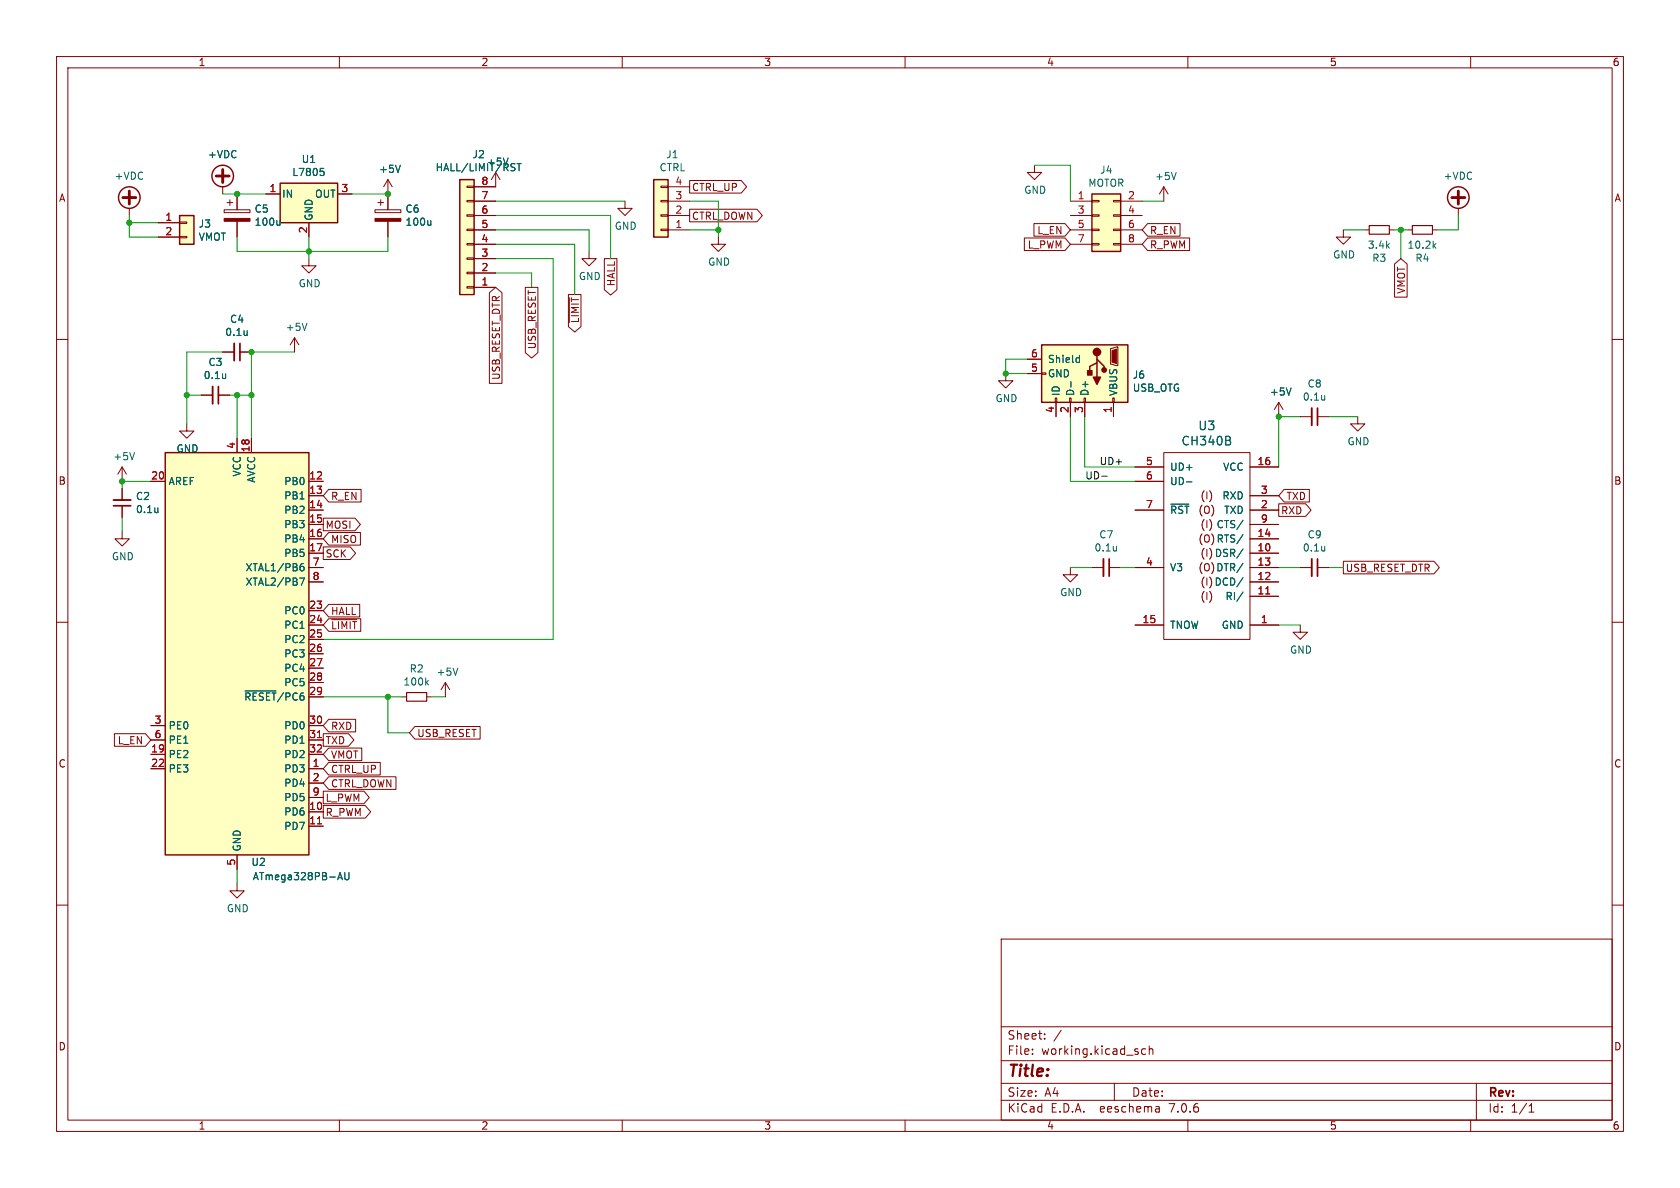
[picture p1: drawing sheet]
<svg xmlns="http://www.w3.org/2000/svg" width="297mm" height="210mm" viewBox="0 0 297 210" stroke-linecap="round" stroke-linejoin="round" font-family="sans-serif">
<g fill="none" stroke="#840000" stroke-width=".18">
<path d="M10 10h277v190h-277zM12 12h273v186h-273zM60 10v2M110 10v2M160 10v2M210 10v2M260 10v2M22.9 36.8v1.3M27.9 39.4h3.8M31.7 39.2h1.3v.3h-1.3zM39.4 33v1.3M39.6 37.1h4.6v.5h-4.6z"/>
<path d="M40.1 35.8h1M40.6 35.3v1M41.9 34.3v2.8M41.9 39.1v2.8M47 34.3h2.5M54.6 39.4v2.5M59.7 34.3h2.5M66.3 37.1h4.6v.5h-4.6zM66.8 35.8h1M67.3 35.3v1M68.6 31.8v5.3M68.6 39.1v2.8"/>
<path d="M68.6 31.8l-.8 1.2M68.6 31.8l.7 1.2M82.5 32.9h1.3v.2h-1.3zM82.5 35.4h1.3v.3h-1.3zM82.5 38h1.3v.2h-1.3zM83.8 35.6h3.8M83.8 38.1h3.8M87.6 30.5l-.7 1.3M87.6 30.5v2.5h-3.8M87.6 30.5l.8 1.3M110.5 35.6v1.2h1.3l-1.3 1.3-1.3-1.3h1.3M116.8 32.9h1.3v.2h-1.3z"/>
<path d="M116.8 35.4h1.3v.3h-1.3zM116.8 38h1.3v.2h-1.3zM118.1 35.6h3.8M118.1 38.1h3.8M118.1 33h3.8M121.9 31.9h9.1l1 1.1-1 1.1h-9.1zM121.9 37h11.9l1 1.1-1 1.1h-11.9zM182.8 39.5h5.5l.9 1.1-.9 1.2h-5.5zM182.9 29.2v1.3h1.2l-1.2 1.3-1.3-1.3h1.3M189.2 35.6h3.8M189.2 38.1h3.8M193 38h1.3v.2h-1.3z"/>
<path d="M193 35.4h1.3v.3h-1.3zM196.8 38h1.3v.2h-1.3zM196.8 35.4h1.3v.3h-1.3zM198.1 35.6h3.8M198.1 38.1h3.8M202.9 39.5h5.7v2.3h-5.7l-1-1.2zM205.7 33l-.7 1.3M205.7 33v2.6M205.7 33l.8 1.3M257.8 36.8v1.3M10 60h2M27.9 41.9h3.8"/>
<path d="M31.7 41.8h1.3v.2h-1.3zM52.1 59.7l-.8 1.3M52.1 59.7v2.5M52.1 59.7l.7 1.3M54.6 45.7v1.3h1.3l-1.3 1.3-1.3-1.3h1.3M82.5 40.5h1.3v.3h-1.3zM82.5 43.1h1.3v.2h-1.3zM82.5 45.6h1.3v.2h-1.3zM82.5 48.1h1.3v.3h-1.3zM82.5 50.7h1.3v.2h-1.3zM83.8 40.6h3.8M83.8 43.2h3.8"/>
<path d="M83.8 50.8h3.8M83.8 48.3h3.8M83.8 45.7h3.8M86.5 51.8l1.1-1 1.1 1v16h-2.2zM92.9 50.8h2.2v11.5l-1.1 1-1.1-1zM100.5 52.1h2.2v5.6l-1.1 1-1.1-1zM100.6 52.6v4.4M104.1 44.5v1.2h1.3l-1.3 1.3-1.2-1.3h1.2M106.8 45.7h2.3v5.5l-1.2 1-1.1-1zM116.8 40.5h1.3v.3h-1.3zM118.1 40.6h3.8M127 41.9v1.3h1.3l-1.3 1.3-1.3-1.3h1.3"/>
<path d="M181.1 42.1h7.2l.9 1.1-.9 1.1h-7.2zM189.2 40.6h3.8M189.2 43.2h3.8M193 43.1h1.3v.2h-1.3zM193 40.5h1.3v.3h-1.3zM196.8 43.1h1.3v.2h-1.3zM196.8 40.5h1.3v.3h-1.3zM198.1 40.6h3.8M198.1 43.2h3.8M202.9 42.1h7.4v2.2h-7.4l-1-1.1zM237.5 40.6v1.3h1.3l-1.3 1.3-1.3-1.3h1.3M241.3 40.6h.8"/>
<path d="M245.6 40.6h.8M246.5 46.7l1.1-1 1.2 1v5.8h-2.3zM248.9 40.6h.8M253.2 40.6h.8M285 60h2M33 74.9v1.3h1.3l-1.3 1.3-1.3-1.3h1.3M35.6 69.9h2M38.6 69.9h2M39.4 62.2h2M41.9 77.5v2.5M42.4 62.2h2M44.4 77.5v2.5"/>
<path d="M177.8 66v1.3h1.3l-1.3 1.3-1.3-1.3h1.3M181.6 66h2.5M181.6 63.5h2.5M184.1 65.9h.8v.3h-.8zM186.6 70.4h.2v.7h-.2zM186.7 71.1v2.6M189.1 70.4h.3v.7h-.3zM189.2 71.1v2.6M191.6 70.4h.3v.7h-.3zM191.8 71.1v2.6M196.3 61.6l1.3-.3v3.3l-1.3-.2zM196.7 70.4h.3v.7h-.3z"/>
<path d="M196.8 71.1v2.6M226.1 71.1l-.8 1.3M226.1 71.1v2.6M226.1 71.1l.7 1.3M229.9 73.7h2M232.9 73.7h2M240 73.7v1.2h1.3l-1.3 1.3-1.2-1.3h1.2M21.6 94v1.3h1.3l-1.3 1.2-1.3-1.2h1.3M21.6 82.6l-.8 1.2M21.6 82.6v2.5M21.6 86.4v2M21.6 89.4v2"/>
<path d="M21.6 82.6l.8 1.2M26.7 85.1h2.5M54.6 97.8h2.5M54.6 95.3h2.5M54.6 90.2h2.5M54.6 87.6h2.5M54.6 85.1h2.5M54.6 92.7h2.5M57.1 96.7h4.8l1 1.1-1 1.1h-4.8zM57.1 91.6h5.7l.9 1.1-.9 1.1h-5.7zM58.1 86.5h5.7v2.2h-5.7l-1-1.1zM58.1 94.1h5.6v2.3h-5.6l-1-1.1z"/>
<path d="M200.7 82.6h5M200.7 90.2h5M200.7 85.1h5M205.7 80h15.3v33h-15.3zM221 97.8h5.1M221 95.3h5.1M221 82.6h5.1M221 90.2h5.1M221 87.6h5.1M221 92.7h5.1M226.1 89.1h4.7l1 1.1-1 1.1h-4.7zM227 86.5h4.5v2.2h-4.5l-.9-1.1z"/>
<path d="M237.5 99.2h16l1 1.1-1 1.1h-16zM10 110h2M54.6 100.3h2.5M54.6 110.5h2.5M54.6 102.9h2.5M54.6 108h2.5M54.6 113h2.5M54.6 115.6h2.5M54.6 118.1h2.5M58.1 106.8h5.5v2.3h-5.5l-1-1.1zM58.1 109.4h5.7v2.2h-5.7l-1-1.1zM58.6 109.5h4.4"/>
<path d="M189.2 100.3v1.3h1.3l-1.3 1.3-1.2-1.3h1.2M193 100.3h2.1M196.1 100.3h2M200.7 100.3h5M200.7 110.5h5M221 100.3h5.1M221 110.5h5.1M221 105.4h5.1M221 102.9h5.1M229.9 110.5v1.3h1.2l-1.2 1.2-1.3-1.2h1.3M229.9 100.3h2M232.9 100.3h2"/>
<path d="M285 110h2M20.2 129.7h5.5l1 1.1-1 1.1h-5.5zM26.7 135.9h2.5M26.7 133.4h2.5M26.7 128.3h2.5M26.7 130.8h2.5M54.6 123.2h2.5M54.6 135.9h2.5M54.6 133.4h2.5M54.6 138.4h2.5M54.6 120.7h2.5M54.6 128.3h2.5"/>
<path d="M54.6 130.8h2.5M57.1 139.9h7.2l1 1.1-1 1.1h-7.2zM57.1 129.7h4.5l1 1.1-1 1.1h-4.5zM58.1 127.2h4.8v2.2h-4.8l-1-1.1zM58.1 132.2h5.9v2.3h-5.9l-1-1.1zM58.1 137.3h11.9v2.2h-11.9l-1-1.1zM58.1 134.8h9.1v2.2h-9.1l-1-1.1zM71.1 123.2h.8M73.3 128.4h11.6v2.3h-11.6l-.9-1.2zM75.4 123.2h.8M78.7 120.7l-.7 1.2M78.7 120.7v2.5"/>
<path d="M78.7 120.7l.8 1.2M10 160h2M41.9 156.2v1.3h1.3l-1.3 1.3-1.3-1.3h1.3M41.9 151.1v2.6M54.6 143.5h2.5M54.6 146.1h2.5M54.6 141h2.5M57.1 142.4h7.5l.9 1.1-.9 1.1h-7.5zM285 160h2M177 166h108v32h-108zM60 198v2M110 198v2"/>
<path d="M160 198v2M177 194.5h108M177 191.5h108M177 187.5h108M177 181.5h108M182.5 186.3v.1M182.5 185.5v.1M184.7 183.6v.1M184.7 182.8v.1M187.6 182.1l-1.3 2M197 191.5v3M202.5 185.5l-.4-.1-.3 .3v.4l.2 .2h.5"/>
<path d="M203.2 185.5l.2-.1 .3 .1 .1 .9M203.2 184.9v1.5M204.9 195.7l.1 .9M205 196.5l-.2 .1M205 196h-.2M210 198v2M260 198v2M261 191.5v6.5M270.3 196.6h.9M270.3 195.5l.4-.4v1.5"/>
</g>
<path d="M37.6 68.3v3.1M41.4 60.7v3.1M231.9 72.1v3.1M20.1 88.4h3M195.1 98.8v3.1M231.9 98.8v3.1" fill="none" stroke="#840000" stroke-width=".33"/>
<path d="M38.6 68.3v3.1M42.4 60.7v3.1M232.9 72.1v3.1M20.1 89.4h3M196.1 98.8v3.1M232.9 98.8v3.1" fill="none" stroke="#840000" stroke-width=".3"/>
<g fill="none" stroke="#006464" stroke-width=".18">
<path d="M49.5 39v.8M49.5 39.7l-.2 .1M56.6 29.8h.6M56.8 30.2h.3l.2 .3-.1 .5h-.4M70.8 29.2l-.4 1.3M76.2 39v.8M76.2 39.7l-.2 .1M89.8 27.9l-.4 1.3M90.9 28.9l.1 .1M90.9 29.7l.1 .1-.1 .3M91.4 28.9h.7M91.8 28.9v1.3"/>
<path d="M207.9 30.5l-.4 1.2M43.7 58.5v.8M43.7 59.2h-.1M54.3 57.1l-.5 1.3M253.5 43.4l.3 .5M253.8 43l-.4 .5M39.9 66.1v.8M39.9 66.8l-.1 .1M189.3 67.5v.9M190.5 63.2l.3 .1M190.8 62.8v1.3M190.8 64l-.3 .1"/>
<path d="M217.4 77.9l.2 .2-.2 .5M217.4 77.3v.4M228.3 68.6l-.5 1.2M234.2 69.9v.8M234.2 70.6l-.1 .1M23.8 80l-.4 1.3M27.9 89.8v.8M27.9 90.5l-.1 .1M53.6 99.6l-.3 .1-.2 .2M197.4 96.6v.8M197.4 97.3h-.1M207 89.1h3.2"/>
<path d="M209.8 85.2h.9M219.7 97l-1 1.7M219.7 99.6l-1 1.6M219.7 94.5l-1 1.6M219.7 92l-1 1.6M234.2 96.6v.8M234.2 97.3h-.1M53 102.2h.8l-.5 1.2M53.1 100.2l.4-.1 .3 .3-.2 .4-.3 .1-.2-.1M80.9 118.1l-.4 1.3M219.7 104.7l-1 1.6M219.7 102.1l-1 1.7"/>
<path d="M43.3 122.1h5.5M75.4 120.6l.3 .5M75.7 120.3l-.4 .4M59.7 155.5l.4-1.3 .4 1.3M59.8 155.2h.6M61 154.2v1.1l.2 .2h.4l.1-.2v-1.1"/>
</g>
<g fill="#ffffc2" stroke="#ffffc2" stroke-width=".18">
<path d="M193 34.3h5.1v10.2h-5.1z"/>
<path d="M184.1 61h15.3v10.1h-15.3z"/>
<path d="M49.5 32.4h10.2v7h-10.2z"/>
<path d="M81.3 31.8h2.5v20.3h-2.5z"/>
<path d="M31.7 38.1h2.6v5.1h-2.6z"/>
<path d="M115.6 31.8h2.5v10.1h-2.5z"/>
<path d="M29.2 80h25.4v71.1h-25.4z"/>
</g>
<g fill="none" stroke="#840000" stroke-width=".25">
<path d="M31.7 38.1h2.6v5.1h-2.6zM49.5 32.4h10.2v7h-10.2zM81.3 31.8h2.5v20.3h-2.5zM115.6 31.8h2.5v10.1h-2.5zM193 34.3h5.1v10.2h-5.1zM184.1 61h15.3v10.1h-15.3zM193.9 62.9v.6l1.3 1.3v.6M193.9 63.5v.6l-1.2 .7v1.2M193.9 64.1v2.6M29.2 80h25.4v71.1h-25.4z"/>
<circle cx="22.9" cy="34.9" r="1.9"/>
<circle cx="39.4" cy="31.1" r="1.9"/>
<circle cx="257.8" cy="34.9" r="1.9"/>
</g>
<path d="M223.8 105h.7M56.1 130.4h.7M56.1 145.6h.7" fill="none" stroke="#a90000" stroke-width=".18"/>
<g fill="#840000" stroke="#840000" stroke-width=".25">
<path d="M193.3 66.7h1.3l-.7 1.2z"/>
<path d="M192.3 65.5h.7v.8h-.7z"/>
<circle cx="193.9" cy="62.2" r=".63"/>
<circle cx="195.2" cy="65.4" r=".38"/>
</g>
<g fill="#840000" stroke="#840000" stroke-width=".18">
<path d="M196.6 62l.8-.3v2.6l-.8-.3z"/>
<path d="M66.3 38.6h4.6v.5h-4.6z"/>
<path d="M39.6 38.6h4.6v.5h-4.6z"/>
</g>
<path d="M242.1 39.9h3.5v1.5h-3.5zM249.7 39.9h3.5v1.5h-3.5zM71.9 122.4h3.5v1.6h-3.5z" fill="none" stroke="#840000" stroke-width=".2"/>
<path d="M21.7 34.9h2.3M22.9 33.8v2.3M38.2 31.1h2.3M39.4 30v2.3M256.7 34.9h2.3M257.8 33.8v2.3" fill="none" stroke="#840000" stroke-width=".51"/>
<path d="M194.8 84.2h.9" fill="none" stroke="#0f0f0f" stroke-width=".18"/>
<g fill="none" stroke="#009600" stroke-width=".18">
<path d="M22.9 38.1v3.8h5M22.9 39.4h5M39.4 34.3h7.6M62.2 34.3h6.4M87.6 35.6h22.9M87.6 38.1h20.3v7.6M121.9 35.6h5.1v6.3M182.9 29.2h6.3v6.4M201.9 35.6h3.8M257.8 38.1v2.5h-3.8M41.9 41.9v2.6h26.7v-2.6M54.6 41.9v3.8"/>
<path d="M87.6 40.6h16.5v3.9M87.6 45.7h10.2v67.3h-40.7M87.6 48.3h6.4v2.5M87.6 43.2h14v8.9M121.9 40.6h5.1M237.5 40.6h3.8M246.4 40.6h2.5M247.6 40.6v5.1M33 69.9h2.6M39.4 62.2h-6.4v12.7M40.6 69.9h3.8M41.9 69.9v7.6"/>
<path d="M52.1 62.2h-7.7v15.3M181.6 63.5h-3.8v2.5h3.8M189.2 73.7v11.4h11.5M191.8 73.7v8.9h8.9M229.9 73.7h-3.8v8.9M234.9 73.7h5.1M21.6 91.4v2.6M26.7 85.1h-5.1v1.3M189.2 100.3h3.8M198.1 100.3h2.6M226.1 100.3h3.8M226.1 110.5h3.8"/>
<path d="M234.9 100.3h2.6M57.1 123.2h14M68.6 123.2v6.3h3.8M76.2 123.2h2.5M41.9 153.7v2.5"/>
</g>
<g fill="#009600" stroke="#009600" stroke-width=".18">
<circle cx="177.8" cy="66" r=".46"/>
<circle cx="127" cy="40.6" r=".46"/>
<circle cx="33" cy="69.9" r=".46"/>
<circle cx="41.9" cy="69.9" r=".46"/>
<circle cx="22.9" cy="39.4" r=".46"/>
<circle cx="44.4" cy="62.2" r=".46"/>
<circle cx="68.6" cy="34.3" r=".46"/>
<circle cx="41.9" cy="34.3" r=".46"/>
<circle cx="54.6" cy="44.5" r=".46"/>
<circle cx="247.6" cy="40.6" r=".46"/>
<circle cx="226.1" cy="73.7" r=".46"/>
<circle cx="44.4" cy="69.9" r=".46"/>
<circle cx="21.6" cy="85.1" r=".46"/>
<circle cx="68.6" cy="123.2" r=".46"/>
</g>
<text font-size="2.8" fill="#840000" x="178" y="190.9">Title:</text>
<g font-size="2.1" fill="#006464">
<text x="211.8" y="76.3">U3</text>
<text x="208.8" y="78.9">CH340B</text>
</g>
<g font-size="2.1" fill="#840000">
<text x="178" y="184">Sheet:</text>
<text x="178" y="186.7">File:</text>
<text x="184.1" y="186.7">working.kicad_sch</text>
<text x="178" y="196.9">KiCad</text>
<text x="178" y="194.1">Size:</text>
<text x="184.7" y="194.1">A4</text>
<text x="185.7" y="196.9">E.D.A.</text>
<text x="194.6" y="196.9">eeschema</text>
<text x="200" y="194.1">Date:</text>
<text x="207" y="196.9">7.0.6</text>
<text x="263" y="194.3">Rev:</text>
<text x="263" y="196.9">Id:</text>
<text x="267.1" y="196.9">1/1</text>
</g>
<g font-size="1.8" fill="#840000">
<text x="35" y="11.9">1</text>
<text x="85" y="11.9">2</text>
<text x="135" y="11.9">3</text>
<text x="185" y="11.9">4</text>
<text x="235" y="11.9">5</text>
<text x="285" y="11.9">6</text>
<text x="10.3" y="35.9">A</text>
<text x="122.2" y="34">CTRL_UP</text>
<text x="285.3" y="35.9">A</text>
<text x="122.2" y="39.1">CTRL_DOWN</text>
<text x="183.3" y="41.6">L_EN</text>
<text x="203.2" y="41.6">R_EN</text>
<text x="181.6" y="44.1">L_PWM</text>
<text x="203.2" y="44.1">R_PWM</text>
<text x="108.9" y="50.7" transform="rotate(-90 108.9 50.7)">HALL</text>
<text x="248.6" y="52" transform="rotate(-90 248.6 52)">VMOT</text>
<text x="102.6" y="57.2" transform="rotate(-90 102.6 57.2)">~{LIMIT}</text>
<text x="94.9" y="61.8" transform="rotate(-90 94.9 61.8)">USB_RESET</text>
<text x="88.6" y="67.3" transform="rotate(-90 88.6 67.3)">USB_RESET_DTR</text>
<text x="10.3" y="85.9">B</text>
<text x="58.4" y="88.6">R_EN</text>
<text x="212.1" y="88.5">(I)</text>
<text x="227.3" y="88.6">TXD</text>
<text x="285.3" y="85.9">B</text>
<text x="57.5" y="93.7">MOSI</text>
<text x="206.8" y="91">~{RST}(O)</text>
<text x="212.1" y="93.6">(I) CTS/</text>
<text x="226.4" y="91.1">RXD</text>
<text x="57.5" y="98.7">SCK</text>
<text x="58.4" y="96.2">MISO</text>
<text x="211.7" y="101.2">(O) DTR/</text>
<text x="211.7" y="96.1">(O) RTS/</text>
<text x="212.1" y="98.7">(I) DSR/</text>
<text x="237.8" y="101.3">USB_RESET_DTR</text>
<text x="212.1" y="106.3">(I)</text>
<text x="212.1" y="103.7">(I) DCD/</text>
<text x="58.4" y="108.9">HALL</text>
<text x="58.4" y="111.4">~{LIMIT}</text>
<text x="20.7" y="131.8">L_EN</text>
<text x="57.5" y="131.8">TXD</text>
<text x="58.4" y="129.2">RXD</text>
<text x="73.7" y="130.5">USB_RESET</text>
<text x="10.3" y="135.9">C</text>
<text x="58.4" y="134.3">VMOT</text>
<text x="58.4" y="136.8">CTRL_UP</text>
<text x="285.3" y="135.9">C</text>
<text x="57.5" y="141.9">L_PWM</text>
<text x="58.4" y="139.4">CTRL_DOWN</text>
<text x="57.5" y="144.5">R_PWM</text>
<text x="10.3" y="185.9">D</text>
<text x="285.3" y="185.9">D</text>
<text x="35" y="199.9">1</text>
<text x="85" y="199.9">2</text>
<text x="135" y="199.9">3</text>
<text x="185" y="199.9">4</text>
<text x="235" y="199.9">5</text>
<text x="285" y="199.9">6</text>
</g>
<g font-size="1.8" fill="#006464">
<text x="36.7" y="28.2">+VDC</text>
<text x="53.2" y="29">U1</text>
<text x="83.4" y="28.2">J2</text>
<text x="86" y="29.5">+5V</text>
<text x="117.7" y="28.2">J1</text>
<text x="20.2" y="32">+VDC</text>
<text x="49.8" y="35.2">IN</text>
<text x="51.6" y="31.3">L7805</text>
<text x="55.6" y="35.2">OUT</text>
<text x="66.9" y="30.8">+5V</text>
<text x="76.9" y="30.5">HALL/LIMIT/RST</text>
<text x="116.5" y="30.5">CTRL</text>
<text x="181" y="34.5">GND</text>
<text x="192.3" y="33.2">MOTOR</text>
<text x="194.4" y="30.9">J4</text>
<text x="204.1" y="32">+5V</text>
<text x="255.1" y="32">+VDC</text>
<text x="35" y="40.4">J3</text>
<text x="44.9" y="37.8">C5</text>
<text x="44.9" y="40.1">100u</text>
<text x="55.5" y="39.1" transform="rotate(-90 55.5 39.1)">GND</text>
<text x="71.6" y="37.8">C6</text>
<text x="71.6" y="40.1">100u</text>
<text x="108.6" y="40.8">GND</text>
<text x="35" y="42.7">VMOT</text>
<text x="125.1" y="47.2">GND</text>
<text x="235.6" y="45.9">GND</text>
<text x="241.7" y="44.2">3.4k</text>
<text x="242.5" y="46.5">R3</text>
<text x="248.7" y="44.2">10.2k</text>
<text x="250.1" y="46.5">R4</text>
<text x="52.7" y="51">GND</text>
<text x="102.2" y="49.7">GND</text>
<text x="39.7" y="59.6">0.1u</text>
<text x="40.6" y="57.3">C4</text>
<text x="50.4" y="58.7">+5V</text>
<text x="36.8" y="64.9">C3</text>
<text x="185.2" y="64.4">Shield</text>
<text x="35.9" y="67.2">0.1u</text>
<text x="175.9" y="71.3">GND</text>
<text x="185.2" y="66.9">GND</text>
<text x="187.6" y="70.1" transform="rotate(-90 187.6 70.1)">ID</text>
<text x="190.1" y="70.1" transform="rotate(-90 190.1 70.1)">D-</text>
<text x="192.6" y="70.1" transform="rotate(-90 192.6 70.1)">D+</text>
<text x="197.7" y="70.1" transform="rotate(-90 197.7 70.1)">VBUS</text>
<text x="200.2" y="67.1">J6</text>
<text x="200.2" y="69.4">USB_OTG</text>
<text x="224.4" y="70.1">+5V</text>
<text x="230.2" y="71">0.1u</text>
<text x="231.1" y="68.7">C8</text>
<text x="19.9" y="81.6">+5V</text>
<text x="31.1" y="80.2">GND</text>
<text x="206.8" y="83.4">UD+</text>
<text x="216.1" y="83.4">VCC</text>
<text x="238.1" y="78.9">GND</text>
<text x="23.9" y="88.6">C2</text>
<text x="29.7" y="86">AREF</text>
<text x="42.8" y="84.3" transform="rotate(-90 42.8 84.3)">VCC</text>
<text x="45.3" y="85.4" transform="rotate(-90 45.3 85.4)">AVCC</text>
<text x="50.1" y="86">PB0</text>
<text x="50.1" y="88.5">PB1</text>
<text x="206.8" y="86">UD-</text>
<text x="216" y="88.5">RXD</text>
<text x="23.9" y="90.9">0.1u</text>
<text x="50.1" y="91">PB2</text>
<text x="50.1" y="93.6">PB3</text>
<text x="194.2" y="95.4">C7</text>
<text x="206.8" y="91">~{RST}</text>
<text x="215" y="93.6">CTS/</text>
<text x="216.3" y="91">TXD</text>
<text x="231.1" y="95.4">C9</text>
<text x="19.7" y="99.2">GND</text>
<text x="43.3" y="101.2">XTAL1/PB6</text>
<text x="50.1" y="96.1">PB4</text>
<text x="50.1" y="98.7">PB5</text>
<text x="193.4" y="97.7">0.1u</text>
<text x="206.8" y="101.2">V3</text>
<text x="214.7" y="98.7">DSR/</text>
<text x="214.9" y="101.2">DTR/</text>
<text x="215" y="96.1">RTS/</text>
<text x="230.2" y="97.7">0.1u</text>
<text x="43.3" y="103.7">XTAL2/PB7</text>
<text x="187.3" y="105.6">GND</text>
<text x="214.6" y="103.7">DCD/</text>
<text x="216.6" y="106.3">RI/</text>
<text x="50.1" y="108.8">PC0</text>
<text x="50.1" y="111.4">PC1</text>
<text x="50.1" y="113.9">PC2</text>
<text x="206.8" y="111.4">TNOW</text>
<text x="215.9" y="111.4">GND</text>
<text x="50.1" y="116.4">PC3</text>
<text x="50.1" y="119">PC4</text>
<text x="72.3" y="119.1">R2</text>
<text x="77.1" y="119.7">+5V</text>
<text x="228" y="115.7">GND</text>
<text x="43.1" y="124.1">~{RESET}/PC6</text>
<text x="50.1" y="121.5">PC5</text>
<text x="71.2" y="121.4">100k</text>
<text x="29.7" y="129.1">PE0</text>
<text x="29.7" y="131.7">PE1</text>
<text x="50.1" y="129.1">PD0</text>
<text x="50.1" y="131.7">PD1</text>
<text x="29.7" y="134.2">PE2</text>
<text x="29.7" y="136.8">PE3</text>
<text x="50.1" y="136.8">PD3</text>
<text x="50.1" y="134.2">PD2</text>
<text x="50.1" y="139.3">PD4</text>
<text x="50.1" y="141.8">PD5</text>
<text x="50.1" y="144.4">PD6</text>
<text x="50.1" y="146.9">PD7</text>
<text x="42.8" y="150.6" transform="rotate(-90 42.8 150.6)">GND</text>
<text x="44.3" y="153.3">U2</text>
<text x="44.6" y="155.8">ATmega328PB-AU</text>
<text x="40" y="161.5">GND</text>
</g>
<g font-size="1.8" fill="#a90000">
<text x="47.6" y="34">1</text>
<text x="60.3" y="34">3</text>
<text x="85" y="35.3">7</text>
<text x="85" y="32.8">8</text>
<text x="119.3" y="35.3">3</text>
<text x="119.3" y="32.8">4</text>
<text x="190.4" y="35.3">1</text>
<text x="199.3" y="35.3">2</text>
<text x="29.1" y="39.1">1</text>
<text x="29.1" y="41.7">2</text>
<text x="54.4" y="41.3" transform="rotate(-90 54.4 41.3)">2</text>
<text x="85" y="40.4">5</text>
<text x="85" y="37.8">6</text>
<text x="119.3" y="40.4">1</text>
<text x="119.3" y="37.8">2</text>
<text x="190.4" y="37.8">3</text>
<text x="190.4" y="40.4">5</text>
<text x="199.3" y="37.8">4</text>
<text x="199.3" y="40.4">6</text>
<text x="85" y="45.5">3</text>
<text x="85" y="42.9">4</text>
<text x="190.4" y="42.9">7</text>
<text x="199.3" y="42.9">8</text>
<text x="85" y="50.5">1</text>
<text x="85" y="48">2</text>
<text x="182.2" y="65.8">5</text>
<text x="182.2" y="63.2">6</text>
<text x="186.4" y="73.1" transform="rotate(-90 186.4 73.1)">4</text>
<text x="189" y="73.1" transform="rotate(-90 189 73.1)">2</text>
<text x="191.5" y="73.1" transform="rotate(-90 191.5 73.1)">3</text>
<text x="196.6" y="73.1" transform="rotate(-90 196.6 73.1)">1</text>
<text x="41.7" y="79.4" transform="rotate(-90 41.7 79.4)">4</text>
<text x="44.2" y="80.1" transform="rotate(-90 44.2 80.1)">18</text>
<text x="202.5" y="82.3">5</text>
<text x="222.2" y="82.3">16</text>
<text x="26.6" y="84.8">20</text>
<text x="54.6" y="84.8">12</text>
<text x="54.6" y="87.4">13</text>
<text x="54.6" y="89.9">14</text>
<text x="202.5" y="84.8">6</text>
<text x="202.5" y="89.9">7</text>
<text x="222.8" y="89.9">2</text>
<text x="222.8" y="87.4">3</text>
<text x="54.6" y="92.5">15</text>
<text x="54.6" y="95">16</text>
<text x="222.2" y="95">14</text>
<text x="222.8" y="92.5">9</text>
<text x="54.6" y="97.5">17</text>
<text x="55.2" y="100.1">7</text>
<text x="202.5" y="100.1">4</text>
<text x="222.2" y="97.5">10</text>
<text x="222.2" y="100.1">13</text>
<text x="54.6" y="107.7">23</text>
<text x="55.2" y="102.6">8</text>
<text x="222.2" y="105.2">11</text>
<text x="222.2" y="102.6">12</text>
<text x="54.6" y="110.2">24</text>
<text x="54.6" y="112.8">25</text>
<text x="201.9" y="110.2">15</text>
<text x="222.8" y="110.2">1</text>
<text x="54.6" y="115.3">26</text>
<text x="54.6" y="117.9">27</text>
<text x="54.6" y="120.4">28</text>
<text x="54.6" y="122.9">29</text>
<text x="27.2" y="128">3</text>
<text x="27.2" y="130.6">6</text>
<text x="54.6" y="128">30</text>
<text x="54.6" y="130.6">31</text>
<text x="26.6" y="133.1">19</text>
<text x="26.6" y="135.6">22</text>
<text x="54.6" y="133.1">32</text>
<text x="55.2" y="135.6">1</text>
<text x="54.6" y="143.3">10</text>
<text x="55.2" y="138.2">2</text>
<text x="55.2" y="140.7">9</text>
<text x="54.6" y="145.8">11</text>
<text x="41.7" y="153.1" transform="rotate(-90 41.7 153.1)">5</text>
</g>
<g font-size="1.8" fill="#0f0f0f">
<text x="194.3" y="82.3">UD+</text>
<text x="191.8" y="84.8">UD-</text>
</g>
</svg>
